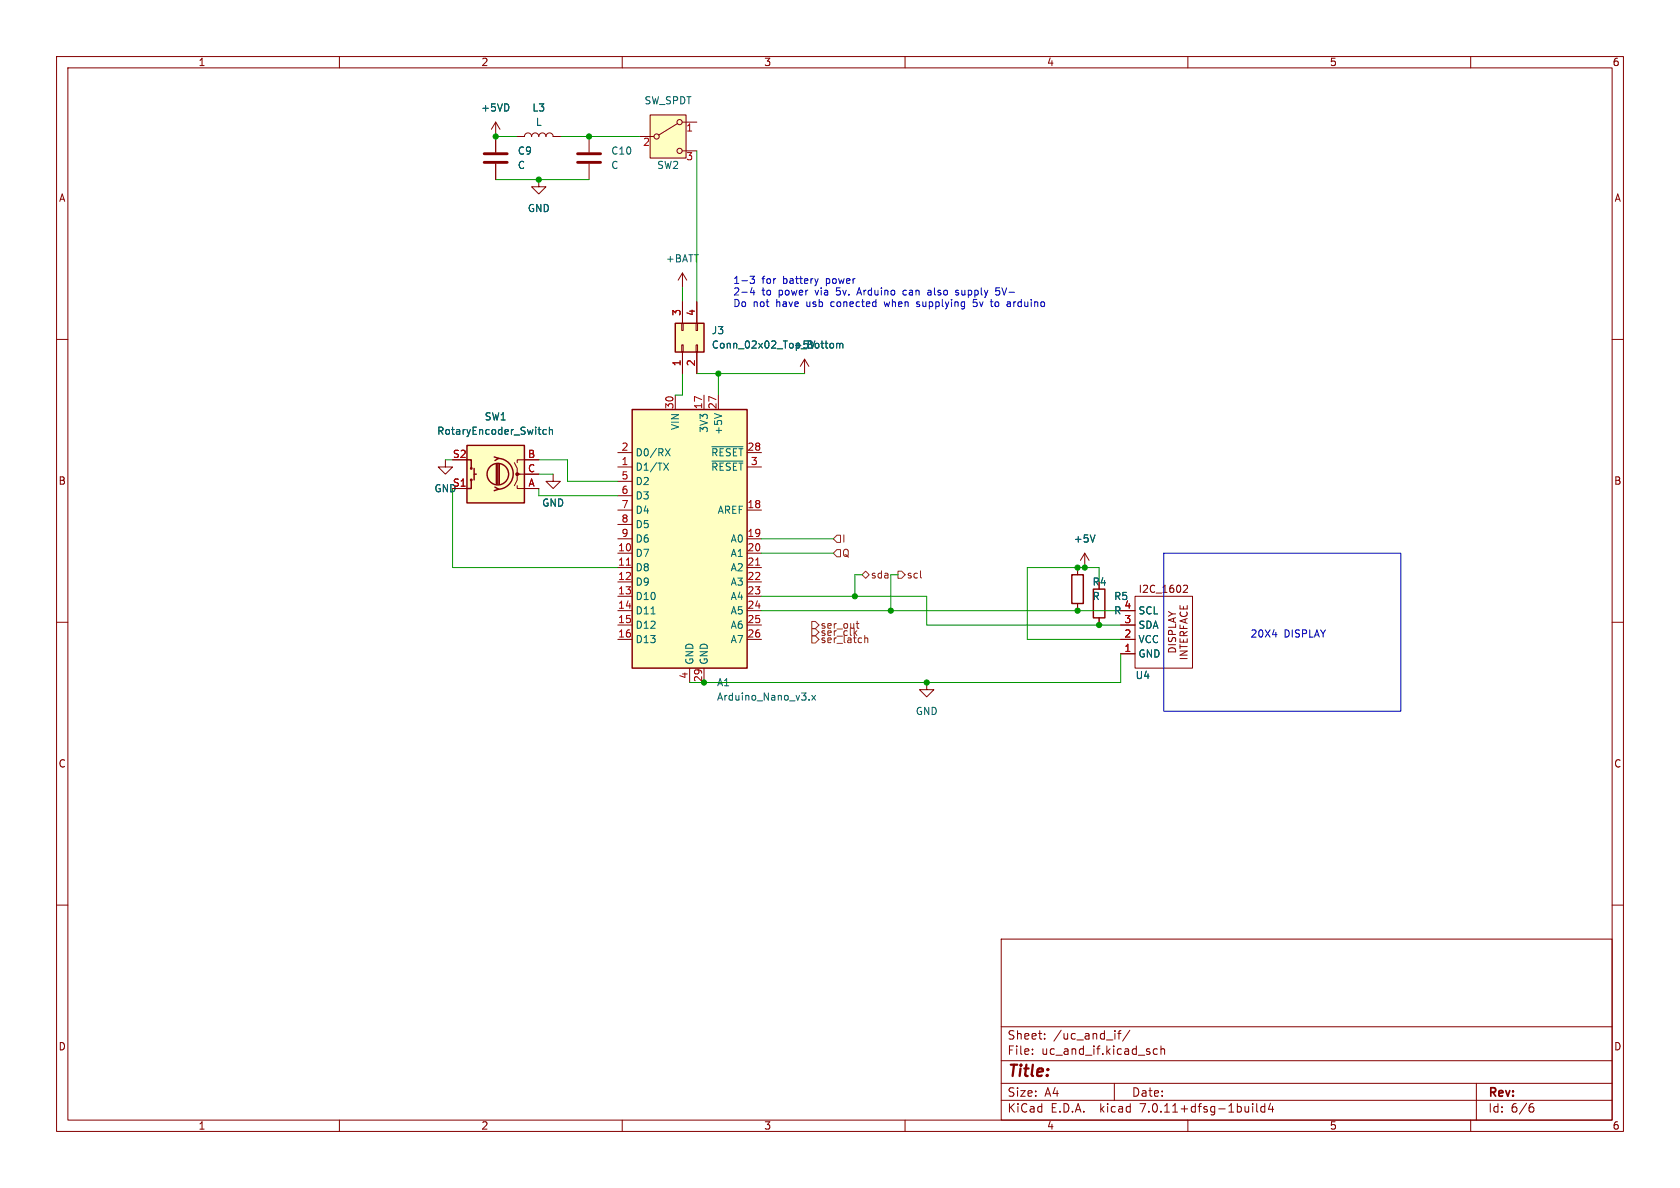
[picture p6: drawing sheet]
<svg xmlns="http://www.w3.org/2000/svg" width="297mm" height="210mm" viewBox="0 0 297 210" stroke-linecap="round" stroke-linejoin="round" font-family="sans-serif">
<g fill="none" stroke="#840000" stroke-width=".18">
<path d="M10 10h277v190h-277zM12 12h273v186h-273zM60 10v2M110 10v2M160 10v2M210 10v2M260 10v2M87.6 21.6v5.3M87.6 29v2.8M87.6 21.6l-.7 1.3M87.6 21.6l.8 1.3M91.4 24.1h1.3a.64 .64 0 0 1 .6-.6 .64 .64 0 0 1 .7 .6 .64 .64 0 0 1 .6-.6 .64 .64 0 0 1 .6 .6 .64 .64 0 0 1 .7-.6 .64 .64 0 0 1 .6 .6 .64 .64 0 0 1 .7-.6 .64 .64 0 0 1 .6 .6h1.3"/>
<path d="M95.2 31.8v1.2h1.3l-1.3 1.3-1.2-1.3h1.2M104.1 24.1v2.8M104.1 29v2.8M113 24.1h2.6M114.9 20.3h6.4v7.6h-6.4zM119.8 21.8l-3.3 2.1M120.6 21.6h2.6M120.6 26.7h2.6M10 60h2M120.5 57.2h.3v1.2h-.3zM120.6 48.3l-.7 1.2M120.6 48.3v2.5"/>
<path d="M120.6 53.3v3.9M120.6 48.3l.8 1.2M123.1 57.2h.2v1.2h-.2zM123.2 53.3v3.9M285 60h2M119.4 69.9v2.5M120.5 61h.3v1.2h-.3zM120.6 62.2v3.8M123.1 61h.2v1.2h-.2zM123.2 62.2v3.8M124.5 69.9v2.5M127 69.9v2.5"/>
<path d="M142.2 63.5l-.7 1.3M142.2 63.5v2.5M142.2 63.5l.8 1.3M78.7 81.3v1.3h1.3l-1.3 1.2-1.2-1.2h1.2M80 86.4h2.5M90.9 81.8l.5 1v1h3.8M91.4 85.9v.5h3.8M91.9 83.8h-.5v1l-.5 1.1M95.2 81.3h-3.8v.5M97.8 83.8v1.3h1.3l-1.3 1.3-1.3-1.3h1.3M109.2 82.6h2.6M109.2 97.8h2.6"/>
<path d="M109.2 90.2h2.6M109.2 95.3h2.6M109.2 80h2.6M109.2 85.1h2.6M109.2 87.6h2.6M109.2 92.7h2.6M132.1 82.6h2.5M132.1 97.8h2.5M132.1 90.2h2.5M132.1 95.3h2.5M132.1 80h2.5M191.8 97.8l-.8 1.3"/>
<path d="M191.8 97.8v2.5M191.8 97.8l.7 1.3M10 110h2M109.2 100.3h2.6M109.2 102.9h2.6M109.2 105.4h2.6M109.2 108h2.6M109.2 110.5h2.6M109.2 113h2.6M121.9 118.1v2.6M124.5 118.1v2.6M132.1 100.3h2.5"/>
<path d="M132.1 102.9h2.5M132.1 105.4h2.5M132.1 108h2.5M132.1 110.5h2.5M132.1 113h2.5M190.5 100.3v1.3M190.5 106.7v1.3M194.3 109.2v1.3M198.1 108h2.6M198.1 110.5h2.6M198.1 113h2.6M198.1 115.6h2.6"/>
<path d="M200.7 105.4h10.1v12.7h-10.1zM206.6 114h1.2M206.6 108.1l.6 .4M206.6 114.8a.68 .68 0 0 1 .8-.3 .68 .68 0 0 1 .4 .7h-1.2zM206.6 112.7v.5l.1 .2h.4l.2-.6 .3-.1 .2 .2v.5M207.2 112.2v-.7l-.2-.1-.3 .1-.1 .7h1.2M207.2 108.5h.6M207.2 108.5l-.6 .4M207.5 109.3v.6M207.8 110.3v.6h-1.2M207.8 109.2l-1.2 .4 1.2 .4M208.6 116.4h1.3"/>
<path d="M208.6 115.1h1.3l-1.3 .7h1.3M208.6 107v.6h1.3v-.6M208.6 110.5v.6h1.3M208.6 112.9v.6h1.3v-.6M208.6 113.9v.8M208.6 114.3h1.3M208.7 108.2a.6 .6 0 0 0 .5 .8 .6 .6 0 0 0 .7-.6l-.1-.2M209.2 107.2v.4M209.2 110.7v.4M209.2 113.1v.4M209.3 112.4l-.1-.6-.2-.2-.3 .1-.1 .7h1.3M209.3 103.5l.4-.1 .2 .4-.7 .9h.7"/>
<path d="M209.5 109.5v.6M209.9 111.6l-.6 .5M209.9 109.3l-1.3 .5 1.3 .4M285 110h2M163.8 120.7v1.2h1.3l-1.3 1.3-1.2-1.3h1.2M10 160h2M285 160h2M177 166h108v32h-108zM60 198v2M110 198v2M160 198v2M177 194.5h108"/>
<path d="M177 191.5h108M177 187.5h108M177 181.5h108M182.5 186.3v.1M182.5 185.5v.1M184.7 183.6v.1M184.7 182.8v.1M197 191.5v3M197.6 182.7h.6M198.2 182.2l-.4 .2v1.3M199.7 182.1l-1.2 2M204.6 185.5l-.4-.1-.3 .3v.4l.1 .2h.6"/>
<path d="M205.2 185.5l.3-.1 .3 .1 .1 .9M205.2 184.9v1.5M210 198v2M221.5 195.1v.1M221.5 195.6v1M222.2 195.1v1.3l.2 .2M223.6 195.1v1.5M223.6 195.7l-.4-.1-.3 .3v.4l.1 .2h.6M224.6 195l-.4 1.1h1M225 195.6v1M260 198v2M261 191.5v6.5"/>
<path d="M270.6 195.7h.3l.3 .3-.1 .5-.5 .1M271 195.1l-.4 .1"/>
<circle cx="116.1" cy="24.1" r=".46"/>
<circle cx="120.1" cy="21.6" r=".46"/>
<circle cx="120.1" cy="26.7" r=".46"/>
</g>
<g fill="none" stroke="#840000" stroke-width=".25">
<path d="M119.4 57.2h5.1v5h-5.1zM82.5 78.7h10.2v10.2h-10.2zM111.8 72.4h20.3v45.7h-20.3zM82.5 81.3h.8v1.5M83.3 84.8v1.6h-.8M83.8 83.8h.4M83.8 82.8v2M87.4 80.8l.7 .2-.6 .4M87.5 86.1l.6 .4-.7 .2M87.8 82v3.6M88 81a2.73 2.73 0 0 1 2.7 2.8 2.73 2.73 0 0 1-2.7 2.7M88 82v3.6"/>
<path d="M88.3 82v3.6M189.5 101.6h2v5.1h-2zM193.3 104.1h2v5.1h-2z"/>
<circle cx="83.3" cy="84.8" r=".13"/>
<circle cx="83.3" cy="82.8" r=".13"/>
<circle cx="88" cy="83.8" r="1.9"/>
</g>
<g fill="#ffffc2" stroke="#ffffc2" stroke-width=".18">
<path d="M114.9 20.3h6.4v7.6h-6.4z"/>
<path d="M111.8 72.4h20.3v45.7h-20.3z"/>
<path d="M82.5 78.7h10.2v10.2h-10.2z"/>
<path d="M119.4 57.2h5.1v5h-5.1z"/>
</g>
<path d="M85.6 28.7h4.1M85.6 27.2h4.1M102.1 28.7h4.1M102.1 27.2h4.1" fill="none" stroke="#840000" stroke-width=".51"/>
<g fill="none" stroke="#006464" stroke-width=".18">
<path d="M96.6 76l-.4-.1-.2 .3 .1 .5h.5M97.1 76.1l.2-.2 .3 .1 .1 .8M97.1 75.5v1.3M117.6 79.3l.9 1.3M118.5 79.3l-.9 1.3M125.9 79h5.4M126.3 73.1l1.3 .4M146.8 60.8l.3-.1 .3 .2-.2 .6h-.4M147.9 60.8l.4-.1 .2 .2M147.9 60.7v.8M148.5 60.9l.1-.2 .3 .1 .1 .7M148.5 60.9v.6"/>
<path d="M117.3 81.9l.9 1.2M118.2 81.9l-.9 1.2M125.9 81.5h5.4M193.6 94.6l-.4 1.2M115.1 108.5h.7M143 123.6v.2M143.5 122.9l.7 .9M144.2 122.9l-.7 .9"/>
</g>
<path d="M110.7 99.9h.8M133.6 99.9h.7" fill="none" stroke="#a90000" stroke-width=".18"/>
<circle cx="91.4" cy="83.8" r=".25" fill="#840000" stroke="#840000" stroke-width=".18"/>
<g fill="none" stroke="#725600" stroke-width=".18">
<path d="M148 94.6h.6v1.3h-.6l-.7-.6zM148 97.2h.6v1.2h-.6l-.7-.6zM143.5 109.9h.6l.7 .6-.7 .6h-.6zM143.5 112.4h.6l.7 .6-.7 .7h-.6zM143.5 111.1h.6l.7 .7-.7 .6h-.6zM151.1 111.9l.4 .4M151.4 110.2h.4M151.5 111.5l-.5 .5M151.5 109.8v1.1l.3 .2M152.4 101.6l.6-.6 .7 .6-.7 .6zM152.9 112.3v1.3M152.9 112.9l.2-.1h.3v.8"/>
<path d="M158.7 101h.7l.6 .6-.6 .6h-.7zM162.8 102.1l.1 .1"/>
</g>
<g fill="none" stroke="#0000c2" stroke-width=".18">
<path d="M132.6 48.8h.8l-.4 .5 .3 .1v.6l-.2 .1-.5-.1M133 50.8l-.3 .9h.8M133.3 51.3v.9M144.6 49.3l-.3 .8M151.6 51.8h.6M151.9 50.9l-.4 1.3M156.3 53.3l.3 .9M160.1 51.3l-.3 .1-.2 .1 .1 .5 .4 .2M162.1 54.1l.3 .1M162.4 53.3l-.3 .2v.2l.3 .1M164.1 51.4h.4M164.6 51.6l-.4 .1-.2 .1 .2 .4 .4-.1"/>
<path d="M169.4 51.4l-.3-.1-.2 .2 .1 .2 .4 .1v.3h-.5M172 54.1l.2 .1 .4-.1M172.1 52.9l-.1 .6 .2-.1 .4 .1M176.7 50.9h-.6l-.1 .6 .2-.1h.4l.2 .2-.1 .4-.2 .2-.5-.2M178.4 53.3l.2 .2v.7M178.6 54.1l-.4 .1M178.6 53.7h-.4M205.7 97.8h41.9v27.9h-41.9zM225 112.2h.7"/>
</g>
<g fill="none" stroke="#009600" stroke-width=".18">
<path d="M87.6 24.1h3.8M87.6 31.8h16.5M99.1 24.1h13.9M123.2 26.7v26.6M120.6 50.8v2.5M120.6 66v3.9h-1.2M123.2 66h19M127 66v3.9M78.7 81.3h1.3M80 86.4v13.9h29.2M95.2 86.4v1.2h14M95.2 81.3h5.1v3.8h8.9"/>
<path d="M95.2 83.8h2.6M134.6 97.8h12.7M134.6 95.3h12.7M134.6 105.4h29.2v5.1h34.3M134.6 108h63.5M152.4 101.6h-1.3v3.8M158.7 101.6h-1.2v6.4M194.3 102.9v-2.6h-12.7v12.7h16.5M198.1 115.6v5.1h-76.2"/>
</g>
<g fill="#009600" stroke="#009600" stroke-width=".18">
<circle cx="87.6" cy="24.1" r=".46"/>
<circle cx="104.1" cy="24.1" r=".46"/>
<circle cx="95.2" cy="31.8" r=".46"/>
<circle cx="127" cy="66" r=".46"/>
<circle cx="191.8" cy="100.3" r=".46"/>
<circle cx="190.5" cy="108" r=".46"/>
<circle cx="190.5" cy="100.3" r=".46"/>
<circle cx="194.3" cy="110.5" r=".46"/>
<circle cx="124.5" cy="120.7" r=".46"/>
<circle cx="157.5" cy="108" r=".46"/>
<circle cx="151.1" cy="105.4" r=".46"/>
<circle cx="163.8" cy="120.7" r=".46"/>
</g>
<text font-size="2.8" fill="#840000" x="178" y="190.9">Title:</text>
<g font-size="2.1" fill="#840000">
<text x="178" y="184">Sheet:</text>
<text x="186.2" y="184">/uc_and_if/</text>
<text x="178" y="186.7">File:</text>
<text x="184.1" y="186.7">uc_and_if.kicad_sch</text>
<text x="178" y="196.9">KiCad</text>
<text x="178" y="194.1">Size:</text>
<text x="184.7" y="194.1">A4</text>
<text x="185.7" y="196.9">E.D.A.</text>
<text x="194.6" y="196.9">kicad</text>
<text x="200" y="194.1">Date:</text>
<text x="201.8" y="196.9">7.0.11+dfsg-1build4</text>
<text x="263" y="194.3">Rev:</text>
<text x="263" y="196.9">Id:</text>
<text x="267.1" y="196.9">6/6</text>
</g>
<g font-size="1.8" fill="#840000">
<text x="35" y="11.9">1</text>
<text x="85" y="11.9">2</text>
<text x="135" y="11.9">3</text>
<text x="185" y="11.9">4</text>
<text x="235" y="11.9">5</text>
<text x="285" y="11.9">6</text>
<text x="10.3" y="35.9">A</text>
<text x="285.3" y="35.9">A</text>
<text x="10.3" y="85.9">B</text>
<text x="285.3" y="85.9">B</text>
<text x="193" y="103.7">R4</text>
<text x="201.2" y="105">I2C_1602</text>
<text x="10.3" y="135.9">C</text>
<text x="285.3" y="135.9">C</text>
<text x="10.3" y="185.9">D</text>
<text x="285.3" y="185.9">D</text>
<text x="35" y="199.9">1</text>
<text x="85" y="199.9">2</text>
<text x="135" y="199.9">3</text>
<text x="185" y="199.9">4</text>
<text x="235" y="199.9">5</text>
<text x="285" y="199.9">6</text>
</g>
<g font-size="1.8" fill="#006464">
<text x="85" y="19.9">+5VD</text>
<text x="94" y="19.9">L3</text>
<text x="94.6" y="22.5">L</text>
<text x="113.8" y="18.6">SW_SPDT</text>
<text x="91.4" y="27.5">C9</text>
<text x="108" y="27.5">C10</text>
<text x="91.4" y="30.1">C</text>
<text x="108" y="30.1">C</text>
<text x="116.1" y="30.1">SW2</text>
<text x="93.2" y="37.7">GND</text>
<text x="117.6" y="46.6">+BATT</text>
<text x="125.7" y="59.3">J3</text>
<text x="125.7" y="61.8">Conn_02x02_Top_Bottom</text>
<text x="140.2" y="61.8">+5V</text>
<text x="77.2" y="77.1">RotaryEncoder_Switch</text>
<text x="85.6" y="74.5">SW1</text>
<text x="120.2" y="76.1" transform="rotate(-90 120.2 76.1)">VIN</text>
<text x="125.3" y="76.6" transform="rotate(-90 125.3 76.6)">3V3</text>
<text x="127.9" y="77" transform="rotate(-90 127.9 77)">+5V</text>
<text x="112.3" y="83.4">D1/TX</text>
<text x="112.3" y="80.9">D0/RX</text>
<text x="125.6" y="80.9">~{RESET}</text>
<text x="125.6" y="83.4">~{RESET}</text>
<text x="76.7" y="87.2">GND</text>
<text x="95.8" y="89.8">GND</text>
<text x="112.3" y="86">D2</text>
<text x="112.3" y="88.5">D3</text>
<text x="112.3" y="91">D4</text>
<text x="112.3" y="93.6">D5</text>
<text x="126.8" y="91">AREF</text>
<text x="112.3" y="98.7">D7</text>
<text x="112.3" y="101.2">D8</text>
<text x="112.3" y="96.1">D6</text>
<text x="129.1" y="96.1">A0</text>
<text x="129.1" y="98.7">A1</text>
<text x="129.1" y="101.2">A2</text>
<text x="189.7" y="96.1">+5V</text>
<text x="112.3" y="103.7">D9</text>
<text x="112.3" y="106.3">D10</text>
<text x="129.1" y="103.7">A3</text>
<text x="129.1" y="106.3">A4</text>
<text x="193" y="106.3">R</text>
<text x="196.9" y="106.3">R5</text>
<text x="112.3" y="108.8">D11</text>
<text x="112.3" y="111.4">D12</text>
<text x="112.3" y="113.9">D13</text>
<text x="129.1" y="108.8">A5</text>
<text x="129.1" y="111.4">A6</text>
<text x="129.1" y="113.9">A7</text>
<text x="196.9" y="108.8">R</text>
<text x="201.2" y="113.9">VCC</text>
<text x="201.2" y="111.4">SDA</text>
<text x="201.2" y="108.8">SCL</text>
<text x="122.8" y="117.6" transform="rotate(-90 122.8 117.6)">GND</text>
<text x="125.3" y="117.6" transform="rotate(-90 125.3 117.6)">GND</text>
<text x="201.2" y="116.4">GND</text>
<text x="126.7" y="121.5">A1</text>
<text x="126.7" y="124.1">Arduino_Nano_v3.x</text>
<text x="200.7" y="120.2">U4</text>
<text x="161.8" y="126.6">GND</text>
</g>
<g font-size="1.8" fill="#a90000">
<text x="121.2" y="23.6">1</text>
<text x="113.6" y="26.1">2</text>
<text x="121.2" y="28.7">3</text>
<text x="120.4" y="56" transform="rotate(-90 120.4 56)">3</text>
<text x="122.9" y="56" transform="rotate(-90 122.9 56)">4</text>
<text x="120.4" y="64.8" transform="rotate(-90 120.4 64.8)">1</text>
<text x="122.9" y="64.8" transform="rotate(-90 122.9 64.8)">2</text>
<text x="119.1" y="72.4" transform="rotate(-90 119.1 72.4)">30</text>
<text x="124.2" y="72.4" transform="rotate(-90 124.2 72.4)">17</text>
<text x="126.7" y="72.4" transform="rotate(-90 126.7 72.4)">27</text>
<text x="80" y="81">S2</text>
<text x="93.2" y="81">B</text>
<text x="93.2" y="83.6">C</text>
<text x="109.8" y="82.3">1</text>
<text x="109.8" y="79.8">2</text>
<text x="132" y="79.8">28</text>
<text x="132.6" y="82.3">3</text>
<text x="80" y="86.1">S1</text>
<text x="93.3" y="86.1">A</text>
<text x="109.8" y="84.8">5</text>
<text x="109.8" y="87.4">6</text>
<text x="109.8" y="89.9">7</text>
<text x="132" y="89.9">18</text>
<text x="109.8" y="92.5">8</text>
<text x="109.8" y="95">9</text>
<text x="132" y="95">19</text>
<text x="109.2" y="97.5">10</text>
<text x="109.2" y="100.1">11</text>
<text x="132" y="97.5">20</text>
<text x="132" y="100.1">21</text>
<text x="109.2" y="102.6">12</text>
<text x="109.2" y="105.2">13</text>
<text x="109.2" y="107.7">14</text>
<text x="132" y="102.6">22</text>
<text x="132" y="105.2">23</text>
<text x="132" y="107.7">24</text>
<text x="198.7" y="107.7">4</text>
<text x="109.2" y="110.2">15</text>
<text x="109.2" y="112.8">16</text>
<text x="132" y="110.2">25</text>
<text x="132" y="112.8">26</text>
<text x="198.7" y="112.8">2</text>
<text x="198.7" y="110.2">3</text>
<text x="198.7" y="115.3">1</text>
<text x="121.7" y="120.1" transform="rotate(-90 121.7 120.1)">4</text>
<text x="124.2" y="120.7" transform="rotate(-90 124.2 120.7)">29</text>
</g>
<g font-size="1.8" fill="#0000c2">
<text x="129.5" y="50.3">1-3</text>
<text x="129.5" y="52.3">2-4</text>
<text x="134.7" y="50.3">for</text>
<text x="134.7" y="52.3">to</text>
<text x="137.7" y="52.3">power</text>
<text x="138.5" y="50.3">battery</text>
<text x="144.4" y="52.3">via</text>
<text x="146.3" y="50.3">power</text>
<text x="148.3" y="52.3">5v.</text>
<text x="152.3" y="52.3">Arduino</text>
<text x="160.5" y="52.3">can</text>
<text x="165.1" y="52.3">also</text>
<text x="170.2" y="52.3">supply</text>
<text x="177.5" y="52.3">5V-</text>
<text x="129.5" y="54.4">Do</text>
<text x="133.1" y="54.4">not</text>
<text x="137.3" y="54.4">have</text>
<text x="142.8" y="54.4">usb</text>
<text x="147.3" y="54.4">conected</text>
<text x="157" y="54.4">when</text>
<text x="162.9" y="54.4">supplying</text>
<text x="173.1" y="54.4">5v</text>
<text x="176.5" y="54.4">to</text>
<text x="179.5" y="54.4">arduino</text>
<text x="221" y="112.8">20X4</text>
<text x="227" y="112.8">DISPLAY</text>
</g>
<g font-size="1.8" fill="#725600">
<text x="148.8" y="96.1">I</text>
<text x="148.8" y="98.7">Q</text>
<text x="153.9" y="102.5">sda</text>
<text x="160.2" y="102.5">scl</text>
<text x="145" y="111.4">ser_out</text>
<text x="145" y="113.9">ser_latch</text>
<text x="145" y="112.6">ser_clk</text>
</g>
</svg>
